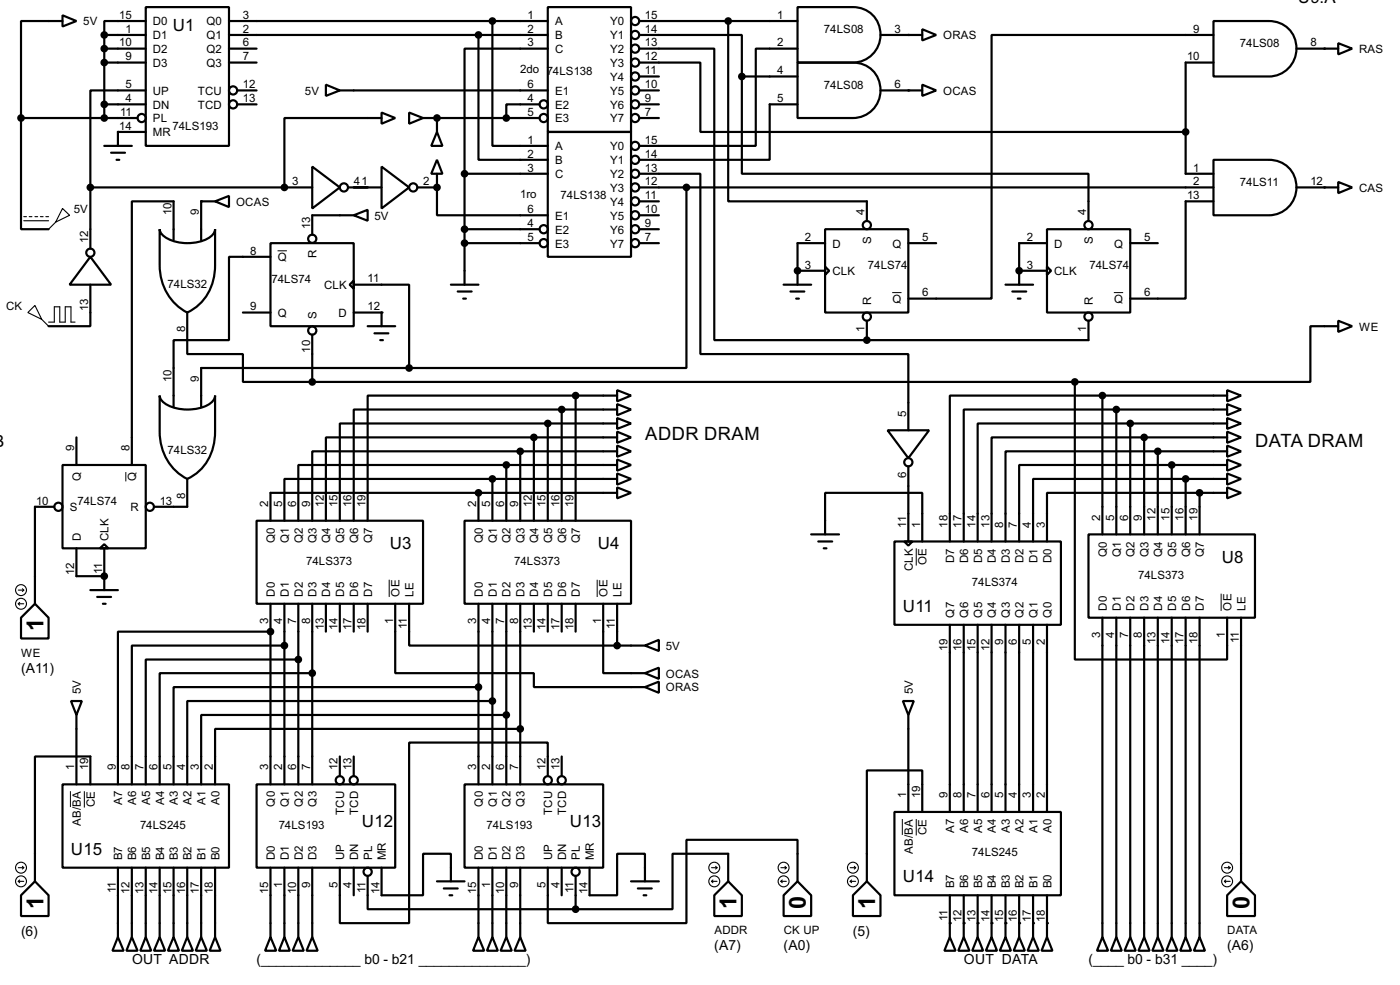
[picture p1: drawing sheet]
<svg xmlns="http://www.w3.org/2000/svg" width="256mm" height="180mm" viewBox="0 0 256 180" stroke-linecap="round" stroke-linejoin="round" font-family="sans-serif">
<g fill="#000">
<circle cx="166.4" cy="6.4" r=".2"/>
<circle cx="166.4" cy="16.6" r=".2"/>
<circle cx="242.6" cy="8.9" r=".2"/>
<circle cx="21.6" cy="24.2" r=".2"/>
<circle cx="36.9" cy="36.9" r=".2"/>
<circle cx="52.1" cy="34.3" r=".2"/>
<circle cx="80.1" cy="34.3" r=".2"/>
<circle cx="80.1" cy="21.6" r=".2"/>
<circle cx="242.6" cy="34.3" r=".2"/>
<circle cx="69.9" cy="57.2" r=".2"/>
<circle cx="146.1" cy="49.6" r=".2"/>
<circle cx="186.7" cy="49.6" r=".2"/>
<circle cx="158.8" cy="62.3" r=".2"/>
<circle cx="87.7" cy="90.2" r=".2"/>
<circle cx="19.1" cy="105.5" r=".2"/>
<circle cx="49.6" cy="115.6" r=".2"/>
<circle cx="174" cy="169" r=".2"/>
<circle cx="176.6" cy="169" r=".2"/>
<circle cx="179.1" cy="169" r=".2"/>
<circle cx="181.7" cy="169" r=".2"/>
<circle cx="184.2" cy="169" r=".2"/>
<circle cx="186.7" cy="169" r=".2"/>
<circle cx="189.3" cy="169" r=".2"/>
<circle cx="191.8" cy="169" r=".2"/>
</g>
<g fill="none" stroke="#000" stroke-width=".4">
<path d="M11.5 2.8l2.5 1.1-2.5 1zM11.5 3.9h-7.6v17.7M19.1 6.4v15.2M19.1 19.1h7.6M19.1 11.5h7.6M19.1 8.9h7.6M19.1 6.4h7.6M26.7 1.3h15.3v25.4h-15.3zM26.7 3.9h-7.6v2.5M26.7 16.6h-10.1v17.7M42 11.5h5M42 8.9h5"/>
<path d="M42 6.4h58.4M42 3.9h58.4M43.5 19.1h3.5M43.5 16.6h3.5M59.7 15.5l2.6 1.1-2.6 1zM62.3 16.6h38.1M87.7 6.4v22.9h12.7M90.2 3.9v22.8h10.2M98.9 19.1h-6.1v2.5M100.4 1.3h15.2v22.9h-15.2zM100.4 8.9h-15.3v22.9M117.1 6.4h18.8v7.6"/>
<path d="M117.1 11.5h11.2v12.7h88.9M117.1 8.9h13.8v53.4h27.9M117.1 19.1h3.6M117.1 16.6h3.6M117.1 3.9h29M117.1 14h3.6M133.4 3.9v33h25.4v3.5M135.9 14v17.8h63.5v8.6M135.9 14h10.2M146.1 1.3h10.2a5.1 5.1 0 0 1 5 5.1 5.1 5.1 0 0 1-5 5.1h-10.2zM146.1 11.5h10.2a5.1 5.1 0 0 1 5 5 5.1 5.1 0 0 1-5 5.1h-10.2zM146.1 8.9h-7.6v17.8h-21.4"/>
<path d="M146.1 19.1h-5.1v10.2h-23.9M161.3 6.4h7.7M161.3 16.6h7.7M169 5.4l2.5 1-2.5 1zM169 15.5l2.5 1.1-2.5 1zM222.3 3.9h10.2a5.1 5.1 0 0 1 5 5 5.1 5.1 0 0 1-5 5.1h-10.2zM222.3 6.4h-40.6v48.3h-15.3M222.3 11.5h-5.1v20.3h5.1M237.5 8.9h7.7M245.2 7.9l2.5 1-2.5 1.1zM3.9 21.6v20.4h5M3.9 21.6h21.3"/>
<path d="M16.6 34.3v11.2M16.6 34.3h40.6M19.1 26.7h5.1M20.4 28h2.5M21.4 29.3h.5M26.7 24.2h-5.1v2.5M39.4 36.9l2.6-1v2zM39.4 36.9h-2.5v7.1M57.2 30.5l5.1 3.8-5.1 3.9zM63.8 34.3h6.1M64.8 39.4l2.6-1v2zM64.8 39.4h-7.6v3.6"/>
<path d="M69.9 30.5l5.1 3.8-5.1 3.9zM69.9 20.6l2.5 1-2.5 1.1zM69.9 21.6h-17.8v12.7M75 20.6l2.5 1-2.5 1.1zM76.5 34.3h3.6M77.5 21.6h21.4M80.1 29.3l1 2.5h-2.1zM80.1 24.2l1 2.5h-2.1zM80.1 34.3v5.1h20.3M80.1 21.6v2.6M80.1 31.8v2.5M85.1 31.8h15.3"/>
<path d="M85.1 31.8v20.3M100.4 24.2h15.2v22.8h-15.2zM117.1 31.8h11.2v33h38.1v14M117.1 21.6h3.6M117.1 39.4h3.6M117.1 34.3h105.2M117.1 36.9h3.6M125.8 34.3v33.1h-50.8M222.3 29.3h10.2a5.1 5.1 0 0 1 5 5 5.1 5.1 0 0 1-5 5.1h-10.2zM222.3 36.9h-5.1v17.8h-10.1M237.5 34.3h7.7M245.2 33.3l2.5 1-2.5 1.1z"/>
<path d="M16.6 47l3.8 5.1h-7.6zM16.6 52.1v7.6h-7.7M29.3 42a2.32 2.32 0 0 0 1.4 1.7 8.3 8.3 0 0 0 7.9-.4l.7-.9 .1-.4v6.6a9.2 9.2 0 0 1-5.1 8.6 9.6 9.6 0 0 1-5-8.6zM31.8 44v-7.1h-7.6v48.2M34.3 57.2v7.6h10.2v5.1h12.7M44.5 57.2h5.1M49.6 44.5h15.2v15.2h-15.2zM49.6 47h-7.6v15.3h-10.2v12.2M64.1 52.1l.7-.7v1.5zM64.8 52.1h10.2v15.3M64.8 57.2h5.1v2.5M67.4 59.7h5"/>
<path d="M82.6 52.1h5.1M83.9 53.4h2.5M84.9 54.7h.5M85.1 42h13.8M85.1 44.5h13.8M117.1 42h3.6M117.1 44.5h3.6M143.6 52.1h5M144.8 53.4h2.6M145.9 54.7h.5M146.1 49.6h5.1M151.2 42h15.2v15.2h-15.2z"/>
<path d="M151.2 48.8l.7 .8-.7 .7zM151.2 44.5h-5.1v7.6M158.8 58.7v3.6M166.4 44.5h5.1M184.2 52.1h5.1M185.5 53.4h2.5M186.5 54.7h.5M186.7 49.6h5.1M191.8 42h15.3v15.2h-15.3zM191.8 48.8l.8 .8-.8 .7zM191.8 44.5h-5.1v7.6M199.4 58.7v3.6h-40.6"/>
<path d="M207.1 44.5h5M245.2 58.7l2.5 1-2.5 1.1zM245.2 59.7h-5.1v10.2h-43.2M29.3 72.4a2.3 2.3 0 0 0 1.4 1.8 8.4 8.4 0 0 0 7.9-.4l.7-.9 .1-.5v6.6a9.1 9.1 0 0 1-5.1 8.7 9.5 9.5 0 0 1-5-8.7zM57.2 61.3v8.6M57.2 69.9h139.7M68.6 61h2.6M69.7 62.3h.5M75 67.4h-38.1v7.1M100.4 77.5h-38.1v17.8M100.4 77.5h12.7M100.4 77.5v17.8"/>
<path d="M102.9 75h-38.1v20.3M102.9 75h10.2M102.9 75v20.3M105.5 72.4h-38.1v22.9M105.5 72.4h7.6M105.5 72.4v22.9M113.1 74l2.5 1-2.5 1zM113.1 76.5l2.5 1-2.5 1zM113.1 79l2.5 1.1-2.5 1zM113.1 71.4l2.5 1-2.5 1.1zM162.6 78.8h7.6l-3.8 5.1zM196.9 69.9v50.8h27.9v-7.6"/>
<path d="M202 72.4h-28v26.7M202 72.4h22.8M202 72.4v25.4M204.5 75h-27.9v24.1M204.5 75h20.3M204.5 75v22.8M207.1 77.5h-28v21.6M207.1 77.5h17.7M207.1 77.5v20.3M224.8 74l2.6 1-2.6 1zM224.8 76.5l2.6 1-2.6 1zM224.8 79l2.6 1.1-2.6 1z"/>
<path d="M224.8 71.4l2.6 1-2.6 1.1zM10 92.8h-3.6v17.7M11.5 85.1h15.2v15.3h-15.2zM14 80.1v5M34.3 87.7v5.1h-6.1M47 95.3h30.5v15.2h-30.5zM85.1 95.3h30.5v15.2h-30.5zM87.7 90.2v5.1M90.2 87.7h-38.1v7.6M90.2 87.7h22.9M90.2 87.7v7.6M92.8 85.1h-38.1v10.2"/>
<path d="M92.8 85.1h20.3M92.8 85.1v10.2M95.3 82.6h-38.1v12.7M95.3 82.6h17.8M95.3 82.6v12.7M97.8 80.1h-38.1v15.2M97.8 80.1h15.3M97.8 80.1v15.2M113.1 81.6l2.5 1-2.5 1zM113.1 84.1l2.5 1-2.5 1.1zM113.1 86.7l2.5 1-2.5 1zM113.1 89.2l2.5 1-2.5 1z"/>
<path d="M113.1 90.2h-63.5v5.1M148.6 97.8h5.1M149.9 99.1h2.6M151.2 97.8v-7.6h17.8v8.9M163.9 99.1h30.5v15.3h-30.5zM165.7 99.1h1.5l-.8 .8zM166.4 85.4v13.7M199.4 97.8h30.5v15.3h-30.5zM209.6 80.1h-27.9v19M209.6 80.1h15.2M209.6 80.1v17.7M212.1 82.6h-27.9v16.5"/>
<path d="M212.1 82.6h12.7M212.1 82.6v15.2M214.7 85.1h-28v14M214.7 85.1h10.1M214.7 85.1v12.7M217.2 87.7h-27.9v11.4M217.2 87.7h7.6M217.2 87.7v10.1M219.8 90.2h-28v8.9M219.8 90.2h5M219.8 90.2v7.6M224.8 81.6l2.6 1-2.6 1z"/>
<path d="M224.8 84.1l2.6 1-2.6 1.1zM224.8 86.7l2.6 1-2.6 1zM224.8 89.2l2.6 1-2.6 1zM3.9 113.1l2.5-2.6 2.5 2.6v3.8h-5zM14 100.4v5.1h5.1M16.6 108h5M17.8 109.3h2.6M18.3 100.4l.8-.8 .8 .8zM18.9 110.5h.5M19.1 100.4v7.6M49.6 115.6h-28v28M49.6 110.5v33.1"/>
<path d="M52.1 118.2h-27.9v25.4M52.1 110.5v33.1M54.7 110.5v33.1M57.2 110.5v33.1M59.7 110.5v5.1M62.3 110.5v5.1M64.8 110.5v5.1M67.4 110.5v5.1M72.4 110.5v12.7h25.4v2.6h20.4M75 110.5v7.7h38.1M87.7 110.5v33.1M90.2 110.5v33.1"/>
<path d="M92.8 110.5v33.1M95.3 110.5v33.1M97.8 110.5v5.1M100.4 110.5v5.1M102.9 110.5v5.1M105.5 110.5v5.1M110.5 110.5v12.7h7.7M113.1 110.5v7.7M113.1 118.2h5.1M118.2 118.2l2.5-1.1v2.1zM150.9 100.4h.5M174 114.4v34.2"/>
<path d="M176.6 114.4v34.2M179.1 114.4v34.2M181.7 114.4v34.2M184.2 114.4v34.2M186.7 114.4v34.2M189.3 114.4v34.2M191.8 114.4v34.2M202 113.1v58.4M204.5 113.1v58.4M207.1 113.1v58.4M209.6 113.1v58.4M212.1 113.1v58.4"/>
<path d="M214.7 113.1v58.4M217.2 113.1v58.4M219.8 113.1v58.4M227.4 113.1v48.2M13 128.3h2l-1 2.6zM14 130.9v12.7M54.7 120.7h-28v22.9M57.2 123.2h-27.9v20.4M62.3 138.5v3.5M64.8 138.5v3.5M87.7 125.8h-55.9v17.8M90.2 128.3h-55.9v15.3"/>
<path d="M92.8 130.9h-55.9v12.7M95.3 133.4h-55.9v10.2M102.9 138.5v3.5M118.2 125.8l2.5-1v2zM118.2 123.2l2.5-1v2.1zM165.4 128.3h2l-1 2.6zM166.4 130.9v17.7M11.5 143.6h30.5v15.2h-30.5zM16.6 143.6v-5.1h-10.2v22.8M21.6 158.8v12.7M24.2 158.8v12.7M26.7 158.8v12.7"/>
<path d="M29.3 158.8v12.7M31.8 158.8v12.7M34.3 158.8v12.7M36.9 158.8v12.7M39.4 158.8v12.7M47 143.6h25.4v15.2h-25.4zM49.6 158.8v12.7M52.1 158.8v12.7M54.7 158.8v12.7M57.2 158.8v12.7M64.8 158.8v5.1M69.9 158.8v5.1h7.6v-7.6h5.1v5"/>
<path d="M85.1 143.6h25.4v15.2h-25.4zM87.7 158.8v12.7M90.2 158.8v12.7M92.8 158.8v12.7M95.3 158.8v12.7M100.4 142v-6.1h-25.4v33.1h-12.7v-10.2M100.4 158.8v10.2h25.4v-15.3h20.3v7.6M102.9 158.8v5.1M108 158.8v5.1h5.1v-7.6h5.1v5M163.9 148.6h30.5v15.3h-30.5zM169 148.6v-7.6h-10.2v20.3M3.9 163.9l2.5-2.6 2.5 2.6v3.8h-5z"/>
<path d="M21.6 171.5l1.1 2.5h-2.1zM24.2 171.5l1 2.5h-2zM26.7 171.5l1 2.5h-2zM29.3 171.5l1 2.5h-2.1zM31.8 171.5l1 2.5h-2zM34.3 171.5l1.1 2.5h-2.1zM36.9 171.5l1 2.5h-2zM39.4 171.5l1 2.5h-2zM49.6 171.5l1 2.5h-2zM52.1 171.5l1 2.5h-2zM54.7 171.5l1 2.5h-2.1zM57.2 171.5l1 2.5h-2z"/>
<path d="M67.4 160.3v6.1h38.1M80.1 161.3h5M81.3 162.6h2.6M82.4 163.9h.5M87.7 171.5l1 2.5h-2zM90.2 171.5l1 2.5h-2zM92.8 171.5l1 2.5h-2.1zM95.3 171.5l1 2.5h-2zM105.5 160.3v6.1M115.6 161.3h5.1M116.9 162.6h2.5M117.9 163.9h.5"/>
<path d="M130.9 163.9l2.5-2.6 2.5 2.6v3.8h-5zM133.4 161.3v-5h-10.2v10.1h-17.7M143.6 163.9l2.5-2.6 2.5 2.6v3.8h-5zM156.3 163.9l2.5-2.6 2.5 2.6v3.8h-5zM174 171.5l1.1 2.5h-2.1zM174 163.9v7.6M176.6 171.5l1 2.5h-2zM176.6 163.9v7.6M179.1 171.5l1 2.5h-2zM179.1 163.9v7.6M181.7 171.5l1 2.5h-2.1zM181.7 163.9v7.6"/>
<path d="M184.2 171.5l1 2.5h-2zM184.2 163.9v7.6M186.7 171.5l1.1 2.5h-2.1zM186.7 163.9v7.6M189.3 171.5l1 2.5h-2zM189.3 163.9v7.6M191.8 171.5l1 2.5h-2zM191.8 163.9v7.6M202 171.5l1 2.5h-2zM204.5 171.5l1 2.5h-2zM207.1 171.5l1 2.5h-2.1zM209.6 171.5l1 2.5h-2z"/>
<path d="M212.1 171.5l1.1 2.5h-2.1zM214.7 171.5l1 2.5h-2zM217.2 171.5l1 2.5h-2zM219.8 171.5l1 2.5h-2.1zM224.8 163.9l2.6-2.6 2.5 2.6v3.8h-5.1z"/>
<circle cx="42.7" cy="19.1" r=".75"/>
<circle cx="42.7" cy="16.6" r=".75"/>
<circle cx="99.6" cy="19.1" r=".75"/>
<circle cx="116.3" cy="14" r=".75"/>
<circle cx="116.3" cy="3.9" r=".75"/>
<circle cx="116.3" cy="19.1" r=".75"/>
<circle cx="116.3" cy="6.4" r=".75"/>
<circle cx="116.3" cy="11.5" r=".75"/>
<circle cx="116.3" cy="16.6" r=".75"/>
<circle cx="116.3" cy="8.9" r=".75"/>
<circle cx="25.9" cy="21.6" r=".75"/>
<circle cx="63" cy="34.3" r=".75"/>
<circle cx="75.7" cy="34.3" r=".75"/>
<circle cx="99.6" cy="21.6" r=".75"/>
<circle cx="116.3" cy="31.8" r=".75"/>
<circle cx="116.3" cy="26.7" r=".75"/>
<circle cx="116.3" cy="39.4" r=".75"/>
<circle cx="116.3" cy="34.3" r=".75"/>
<circle cx="116.3" cy="29.3" r=".75"/>
<circle cx="116.3" cy="36.9" r=".75"/>
<circle cx="116.3" cy="21.6" r=".75"/>
<circle cx="16.5" cy="46.3" r=".75"/>
<circle cx="57.2" cy="43.7" r=".75"/>
<circle cx="99.6" cy="44.5" r=".75"/>
<circle cx="99.6" cy="42" r=".75"/>
<circle cx="116.3" cy="44.5" r=".75"/>
<circle cx="116.3" cy="42" r=".75"/>
<circle cx="158.8" cy="58" r=".75"/>
<circle cx="158.8" cy="41.2" r=".75"/>
<circle cx="199.4" cy="58" r=".75"/>
<circle cx="199.4" cy="41.2" r=".75"/>
<circle cx="57.2" cy="60.5" r=".75"/>
<circle cx="10.7" cy="92.8" r=".75"/>
<circle cx="27.4" cy="92.8" r=".75"/>
<circle cx="166.4" cy="84.6" r=".75"/>
<circle cx="62.2" cy="142.8" r=".75"/>
<circle cx="64.8" cy="142.8" r=".75"/>
<circle cx="67.3" cy="159.6" r=".75"/>
<circle cx="100.3" cy="142.8" r=".75"/>
<circle cx="102.9" cy="142.8" r=".75"/>
<circle cx="105.4" cy="159.6" r=".75"/>
</g>
<g fill="#000" stroke="#000" stroke-width=".4">
<circle cx="19.1" cy="19.1" r=".5"/>
<circle cx="19.1" cy="6.4" r=".5"/>
<circle cx="19.1" cy="8.9" r=".5"/>
<circle cx="19.1" cy="11.5" r=".5"/>
<circle cx="87.6" cy="6.4" r=".5"/>
<circle cx="90.2" cy="3.9" r=".5"/>
<circle cx="133.4" cy="3.9" r=".5"/>
<circle cx="135.9" cy="14" r=".5"/>
<circle cx="3.8" cy="21.6" r=".5"/>
<circle cx="16.5" cy="34.3" r=".5"/>
<circle cx="19.1" cy="21.6" r=".5"/>
<circle cx="52.1" cy="34.3" r=".5"/>
<circle cx="80" cy="21.6" r=".5"/>
<circle cx="80" cy="34.3" r=".5"/>
<circle cx="85.1" cy="31.8" r=".5"/>
<circle cx="92.7" cy="21.6" r=".5"/>
<circle cx="125.7" cy="34.3" r=".5"/>
<circle cx="217.2" cy="24.2" r=".5"/>
<circle cx="85.1" cy="44.5" r=".5"/>
<circle cx="85.1" cy="42" r=".5"/>
<circle cx="146.1" cy="49.6" r=".5"/>
<circle cx="186.7" cy="49.6" r=".5"/>
<circle cx="57.2" cy="69.9" r=".5"/>
<circle cx="74.9" cy="67.4" r=".5"/>
<circle cx="100.3" cy="77.5" r=".5"/>
<circle cx="102.9" cy="75" r=".5"/>
<circle cx="105.4" cy="72.4" r=".5"/>
<circle cx="158.8" cy="62.3" r=".5"/>
<circle cx="196.9" cy="69.9" r=".5"/>
<circle cx="201.9" cy="72.4" r=".5"/>
<circle cx="204.5" cy="75" r=".5"/>
<circle cx="207" cy="77.5" r=".5"/>
<circle cx="87.6" cy="90.2" r=".5"/>
<circle cx="90.2" cy="87.7" r=".5"/>
<circle cx="92.7" cy="85.1" r=".5"/>
<circle cx="95.3" cy="82.6" r=".5"/>
<circle cx="97.8" cy="80.1" r=".5"/>
<circle cx="209.6" cy="80.1" r=".5"/>
<circle cx="212.1" cy="82.6" r=".5"/>
<circle cx="214.6" cy="85.1" r=".5"/>
<circle cx="217.2" cy="87.7" r=".5"/>
<circle cx="219.7" cy="90.2" r=".5"/>
<circle cx="19.1" cy="105.5" r=".5"/>
<circle cx="49.5" cy="115.6" r=".5"/>
<circle cx="52.1" cy="118.2" r=".5"/>
<circle cx="113" cy="118.2" r=".5"/>
<circle cx="54.6" cy="120.7" r=".5"/>
<circle cx="57.2" cy="123.2" r=".5"/>
<circle cx="87.6" cy="125.8" r=".5"/>
<circle cx="90.2" cy="128.3" r=".5"/>
<circle cx="92.7" cy="130.9" r=".5"/>
<circle cx="95.3" cy="133.4" r=".5"/>
<circle cx="105.4" cy="166.4" r=".5"/>
</g>
<g fill="none" stroke="#000" stroke-width=".2">
<path d="M4.4 39.7h.5M5.4 39.7h.5M6.4 39.7h.5M7.4 39.7h.5M8.4 39.7h.5M11.5 38.2l1.3 1.2-2.6 1.3zM4.4 40.4h4.5M5.1 57.2l1.3-1.3 1.3 2.6zM7.7 58.5l1.2 1.2M8.9 59h1.1v-2.8h1v2.8h1v-2.8h1v2.8h.8M10.2 40.7l-1.3 1.3M3.4 110.5l.2 .3"/>
<path d="M3.4 110.5h1M3.4 108h1M3.6 110.3l-.2 .2M4.1 107.8l.3 .2M4.4 108l-.3 .3M3.4 158.8h1M4.1 158.6l.3 .2M4.4 158.8l-.3 .3M130.4 158.8h1M131.1 158.6l.3 .2M131.4 158.8l-.3 .3M143.1 158.8h1"/>
<path d="M143.8 158.6l.3 .2M144.1 158.8l-.3 .3M155.8 158.8h1M156.5 158.6l.3 .2M156.8 158.8l-.3 .3M224.3 158.8h1.1M225.1 158.6l.3 .2M225.4 158.8l-.3 .3M3.4 161.3h1M3.4 161.3l.2 .3M3.6 161.1l-.2 .2M130.4 161.3l.2 .3"/>
<path d="M130.4 161.3h1M130.6 161.1l-.2 .2M143.1 161.3h1M143.1 161.3l.2 .3M143.3 161.1l-.2 .2M155.8 161.3h1M155.8 161.3l.2 .3M156 161.1l-.2 .2M224.3 161.3h1.1M224.3 161.3l.3 .3M224.6 161.1l-.3 .2"/>
<circle cx="3.8" cy="108" r="1"/>
<circle cx="3.8" cy="110.5" r="1"/>
<circle cx="3.8" cy="158.8" r="1"/>
<circle cx="130.8" cy="158.8" r="1"/>
<circle cx="143.5" cy="158.8" r="1"/>
<circle cx="156.2" cy="158.8" r="1"/>
<circle cx="224.8" cy="158.8" r="1"/>
<circle cx="3.8" cy="161.3" r="1"/>
<circle cx="130.8" cy="161.3" r="1"/>
<circle cx="143.5" cy="161.3" r="1"/>
<circle cx="156.2" cy="161.3" r="1"/>
<circle cx="224.8" cy="161.3" r="1"/>
</g>
<path d="M50.9 45.9h1.7M163.5 53.6h1.7M204.1 53.6h1.7M23 86.4v1.7M71.3 106.1v3.2M109.4 106.1v3.2M167.9 100.4v3.1M223.7 108.7v3.1M12.9 144.8v2.9M15.5 144.8v3M165.3 149.9v2.9M167.9 149.9v3" fill="none" stroke="#000" stroke-width=".18"/>
<g font-size="4.8">
<text x="7.9" y="115.5" transform="rotate(-90 7.9 115.5)">1</text>
<text x="8" y="166.3" transform="rotate(-90 8 166.3)">1</text>
<text x="135" y="166.3" transform="rotate(-90 135 166.3)">1</text>
<text x="147.7" y="166.3" transform="rotate(-90 147.7 166.3)">0</text>
<text x="160.4" y="166.3" transform="rotate(-90 160.4 166.3)">1</text>
<text x="228.9" y="166.3" transform="rotate(-90 228.9 166.3)">0</text>
</g>
<g font-size="3.8">
<text x="118.2" y="80.6">ADDR DRAM</text>
<text x="230" y="81.8">DATA DRAM</text>
</g>
<g font-size="3.5">
<text x="31.7" y="5.6">U1</text>
<text x="237.8" y=".5">U9:A</text>
<text x="71.4" y="100.5">U3</text>
<text x="109.5" y="100.5">U4</text>
<text x="223.8" y="103.1">U8</text>
<text x="165.4" y="112">U11</text>
<text x="66.3" y="151.3">U12</text>
<text x="104.4" y="151.3">U13</text>
<text x="13" y="156.4">U15</text>
<text x="165.4" y="161.5">U14</text>
</g>
<g font-size="2.9">
<text x="3.9" y="123.1">(A11)</text>
<text x="3.9" y="171.4">(6)</text>
<text x="130.9" y="173.9">(A7)</text>
<text x="143.6" y="173.9">(A0)</text>
<text x="156.3" y="171.4">(5)</text>
<text x="224.8" y="173.9">(A6)</text>
<text x="24.2" y="176.4">OUT ADDR</text>
<text x="47" y="176.4">(_____________ b0 - b21 ______________)</text>
<text x="176.6" y="176.4">OUT DATA</text>
<text x="199.4" y="176.4">(____ b0 - b31 ____)</text>
</g>
<g font-size="2.4">
<text x="15.3" y="4.6">5V</text>
<text x="21.9" y="3.5">15</text>
<text x="23" y="6">1</text>
<text x="28" y="4.6">D0</text>
<text x="37.8" y="4.6">Q0</text>
<text x="44.5" y="3.5">3</text>
<text x="44.5" y="6">2</text>
<text x="96.7" y="3.5">1</text>
<text x="96.7" y="6">2</text>
<text x="101.7" y="4.6">A</text>
<text x="111.8" y="4.6">Y0</text>
<text x="118.2" y="3.5">15</text>
<text x="118.2" y="6">14</text>
<text x="142.4" y="3.5">1</text>
<text x="163.9" y="6">3</text>
<text x="218.6" y="6">9</text>
<text x="21.9" y="8.5">10</text>
<text x="23" y="11.1">9</text>
<text x="28" y="7.2">D1</text>
<text x="28" y="9.7">D2</text>
<text x="37.8" y="7.2">Q1</text>
<text x="37.8" y="9.7">Q2</text>
<text x="44.5" y="8.5">6</text>
<text x="44.5" y="11.1">7</text>
<text x="96.7" y="8.5">3</text>
<text x="101.7" y="7.2">B</text>
<text x="101.7" y="9.7">C</text>
<text x="111.8" y="7.2">Y1</text>
<text x="111.8" y="9.7">Y2</text>
<text x="118.2" y="8.5">13</text>
<text x="118.2" y="11.1">12</text>
<text x="142.4" y="8.5">2</text>
<text x="151" y="6">74LS08</text>
<text x="172.8" y="7.2">ORAS</text>
<text x="217.5" y="11.1">10</text>
<text x="227.2" y="8.6">74LS08</text>
<text x="240.1" y="8.5">8</text>
<text x="249" y="9.7">RAS</text>
<text x="23" y="16.2">5</text>
<text x="28" y="12.3">D3</text>
<text x="28" y="17.3">UP</text>
<text x="36.2" y="17.3">TCU</text>
<text x="37.8" y="12.3">Q3</text>
<text x="44.5" y="16.2">12</text>
<text x="55.9" y="17.3">5V</text>
<text x="95.3" y="13.4">2do 74LS138</text>
<text x="96.7" y="16.2">6</text>
<text x="101.7" y="17.3">E1</text>
<text x="111.8" y="12.3">Y3</text>
<text x="111.8" y="14.8">Y4</text>
<text x="111.8" y="17.3">Y5</text>
<text x="118.2" y="13.6">11</text>
<text x="118.2" y="16.2">10</text>
<text x="142.4" y="13.6">4</text>
<text x="151" y="16.2">74LS08</text>
<text x="163.9" y="16.2">6</text>
<text x="172.8" y="17.3">OCAS</text>
<text x="21.9" y="23.8">14</text>
<text x="22" y="21.2">11</text>
<text x="23" y="18.7">4</text>
<text x="28" y="19.9">DN</text>
<text x="28" y="22.4">PL</text>
<text x="31.6" y="23.8">74LS193</text>
<text x="36.2" y="19.9">TCD</text>
<text x="44.5" y="18.7">13</text>
<text x="96.7" y="18.7">4</text>
<text x="96.7" y="21.2">5</text>
<text x="101.7" y="19.9">E2</text>
<text x="101.7" y="22.4">E3</text>
<text x="111.8" y="19.9">Y6</text>
<text x="111.8" y="22.4">Y7</text>
<text x="118.2" y="18.7">9</text>
<text x="118.2" y="21.2">7</text>
<text x="142.4" y="18.7">5</text>
<text x="28" y="25">MR</text>
<text x="96.7" y="26.3">1</text>
<text x="96.7" y="28.9">2</text>
<text x="101.7" y="27.5">A</text>
<text x="111.8" y="27.5">Y0</text>
<text x="118.2" y="26.3">15</text>
<text x="118.2" y="28.9">14</text>
<text x="53.5" y="33.9">3</text>
<text x="64.8" y="33.9">41</text>
<text x="77.5" y="33.9">2</text>
<text x="96.7" y="31.4">3</text>
<text x="101.7" y="30">B</text>
<text x="101.7" y="32.6">C</text>
<text x="111.8" y="30">Y1</text>
<text x="111.8" y="32.6">Y2</text>
<text x="111.8" y="35.1">Y3</text>
<text x="118.2" y="31.4">13</text>
<text x="118.2" y="33.9">12</text>
<text x="218.6" y="31.4">1</text>
<text x="218.6" y="33.9">2</text>
<text x="227.2" y="34">74LS11</text>
<text x="240.1" y="33.9">12</text>
<text x="249" y="35.1">CAS</text>
<text x="13.5" y="39">5V</text>
<text x="31.4" y="39.4" transform="rotate(-90 31.4 39.4)">10</text>
<text x="36.5" y="39.4" transform="rotate(-90 36.5 39.4)">9</text>
<text x="43.2" y="37.7">OCAS</text>
<text x="56.8" y="42" transform="rotate(-90 56.8 42)">13</text>
<text x="68.6" y="40.2">5V</text>
<text x="95.3" y="36.3">1ro</text>
<text x="96.7" y="39">6</text>
<text x="96.7" y="41.6">4</text>
<text x="101.7" y="40.2">E1</text>
<text x="102.7" y="36.5">74LS138</text>
<text x="111.8" y="37.7">Y4</text>
<text x="111.8" y="40.2">Y5</text>
<text x="118.2" y="36.5">11</text>
<text x="118.2" y="39">10</text>
<text x="118.2" y="41.6">9</text>
<text x="158.4" y="39.4" transform="rotate(-90 158.4 39.4)">4</text>
<text x="199" y="39.4" transform="rotate(-90 199 39.4)">4</text>
<text x="217.5" y="36.5">13</text>
<text x="16.2" y="44.5" transform="rotate(-90 16.2 44.5)">12</text>
<text x="45.9" y="46.6">8</text>
<text x="50.9" y="47.8">Q</text>
<text x="58" y="47.3" transform="rotate(-90 58 47.3)">R</text>
<text x="96.7" y="44.1">5</text>
<text x="101.7" y="42.7">E2</text>
<text x="101.7" y="45.3">E3</text>
<text x="111.8" y="42.7">Y6</text>
<text x="111.8" y="45.3">Y7</text>
<text x="118.2" y="44.1">7</text>
<text x="147.5" y="44.1">2</text>
<text x="152.5" y="45.3">D</text>
<text x="159.6" y="44.6" transform="rotate(-90 159.6 44.6)">S</text>
<text x="163.5" y="45.3">Q</text>
<text x="169" y="44.1">5</text>
<text x="188.1" y="44.1">2</text>
<text x="193.1" y="45.3">D</text>
<text x="200.2" y="44.6" transform="rotate(-90 200.2 44.6)">S</text>
<text x="204.1" y="45.3">Q</text>
<text x="209.6" y="44.1">5</text>
<text x="30.7" y="52.6">74LS32</text>
<text x="49.8" y="51.8">74LS74</text>
<text x="59.4" y="52.9">CLK</text>
<text x="67.4" y="51.7">11</text>
<text x="147.5" y="49.2">3</text>
<text x="152.5" y="50.4">CLK</text>
<text x="159" y="49.2">74LS74</text>
<text x="188.1" y="49.2">3</text>
<text x="193.1" y="50.4">CLK</text>
<text x="199.6" y="49.2">74LS74</text>
<text x="1.1" y="56.7">CK</text>
<text x="16.1" y="57" transform="rotate(-90 16.1 57)">13</text>
<text x="45.9" y="56.8">9</text>
<text x="50.9" y="58">Q</text>
<text x="58" y="58.4" transform="rotate(-90 58 58.4)">S</text>
<text x="62" y="58">D</text>
<text x="67.4" y="56.8">12</text>
<text x="159.6" y="55.9" transform="rotate(-90 159.6 55.9)">R</text>
<text x="163.5" y="55.4">Q</text>
<text x="169" y="54.3">6</text>
<text x="200.2" y="55.9" transform="rotate(-90 200.2 55.9)">R</text>
<text x="204.1" y="55.4">Q</text>
<text x="209.6" y="54.3">6</text>
<text x="33.9" y="60.9" transform="rotate(-90 33.9 60.9)">8</text>
<text x="56.8" y="64.6" transform="rotate(-90 56.8 64.6)">10</text>
<text x="158.4" y="60.9" transform="rotate(-90 158.4 60.9)">1</text>
<text x="199" y="60.8" transform="rotate(-90 199 60.8)">1</text>
<text x="249" y="60.5">WE</text>
<text x="31.4" y="69.9" transform="rotate(-90 31.4 69.9)">10</text>
<text x="36.5" y="69.9" transform="rotate(-90 36.5 69.9)">9</text>
<text x="166" y="76.2" transform="rotate(-90 166 76.2)">5</text>
<text x="13.6" y="82.6" transform="rotate(-90 13.6 82.6)">9</text>
<text x="23.7" y="82.6" transform="rotate(-90 23.7 82.6)">8</text>
<text x="30.7" y="83.1">74LS32</text>
<text x="14.8" y="88.1" transform="rotate(-90 14.8 88.1)">Q</text>
<text x="25" y="88.1" transform="rotate(-90 25 88.1)">Q</text>
<text x="166" y="87.5" transform="rotate(-90 166 87.5)">6</text>
<text x="6.6" y="92.4">10</text>
<text x="12.8" y="93.6">S</text>
<text x="14.2" y="92.4">74LS74</text>
<text x="23.9" y="93.6">R</text>
<text x="29.3" y="92.4">13</text>
<text x="33.9" y="91.4" transform="rotate(-90 33.9 91.4)">8</text>
<text x="49.1" y="92.8" transform="rotate(-90 49.1 92.8)">2</text>
<text x="51.7" y="92.8" transform="rotate(-90 51.7 92.8)">5</text>
<text x="54.2" y="92.8" transform="rotate(-90 54.2 92.8)">6</text>
<text x="56.8" y="92.8" transform="rotate(-90 56.8 92.8)">9</text>
<text x="59.3" y="92.8" transform="rotate(-90 59.3 92.8)">12</text>
<text x="61.9" y="92.8" transform="rotate(-90 61.9 92.8)">15</text>
<text x="64.4" y="92.8" transform="rotate(-90 64.4 92.8)">16</text>
<text x="66.9" y="92.8" transform="rotate(-90 66.9 92.8)">19</text>
<text x="87.3" y="92.8" transform="rotate(-90 87.3 92.8)">2</text>
<text x="89.8" y="92.8" transform="rotate(-90 89.8 92.8)">5</text>
<text x="92.4" y="92.8" transform="rotate(-90 92.4 92.8)">6</text>
<text x="94.9" y="92.8" transform="rotate(-90 94.9 92.8)">9</text>
<text x="97.4" y="92.7" transform="rotate(-90 97.4 92.7)">12</text>
<text x="100" y="92.8" transform="rotate(-90 100 92.8)">15</text>
<text x="102.5" y="92.8" transform="rotate(-90 102.5 92.8)">16</text>
<text x="105.1" y="92.8" transform="rotate(-90 105.1 92.8)">19</text>
<text x="201.6" y="95.3" transform="rotate(-90 201.6 95.3)">2</text>
<text x="204.1" y="95.3" transform="rotate(-90 204.1 95.3)">5</text>
<text x="206.7" y="95.3" transform="rotate(-90 206.7 95.3)">6</text>
<text x="209.2" y="95.3" transform="rotate(-90 209.2 95.3)">9</text>
<text x="211.7" y="95.3" transform="rotate(-90 211.7 95.3)">12</text>
<text x="214.3" y="95.3" transform="rotate(-90 214.3 95.3)">15</text>
<text x="216.8" y="95.3" transform="rotate(-90 216.8 95.3)">16</text>
<text x="219.4" y="95.3" transform="rotate(-90 219.4 95.3)">19</text>
<text x="14.8" y="99.1" transform="rotate(-90 14.8 99.1)">D</text>
<text x="19.9" y="99.1" transform="rotate(-90 19.9 99.1)">CLK</text>
<text x="50.4" y="99.4" transform="rotate(-90 50.4 99.4)">Q0</text>
<text x="52.9" y="99.4" transform="rotate(-90 52.9 99.4)">Q1</text>
<text x="55.5" y="99.4" transform="rotate(-90 55.5 99.4)">Q2</text>
<text x="58" y="99.4" transform="rotate(-90 58 99.4)">Q3</text>
<text x="60.5" y="99.4" transform="rotate(-90 60.5 99.4)">Q4</text>
<text x="63.1" y="99.4" transform="rotate(-90 63.1 99.4)">Q5</text>
<text x="65.6" y="99.4" transform="rotate(-90 65.6 99.4)">Q6</text>
<text x="68.2" y="99.4" transform="rotate(-90 68.2 99.4)">Q7</text>
<text x="88.5" y="99.4" transform="rotate(-90 88.5 99.4)">Q0</text>
<text x="91" y="99.4" transform="rotate(-90 91 99.4)">Q1</text>
<text x="93.6" y="99.4" transform="rotate(-90 93.6 99.4)">Q2</text>
<text x="96.1" y="99.4" transform="rotate(-90 96.1 99.4)">Q3</text>
<text x="98.6" y="99.4" transform="rotate(-90 98.6 99.4)">Q4</text>
<text x="101.2" y="99.4" transform="rotate(-90 101.2 99.4)">Q5</text>
<text x="103.7" y="99.4" transform="rotate(-90 103.7 99.4)">Q6</text>
<text x="106.3" y="99.4" transform="rotate(-90 106.3 99.4)">Q7</text>
<text x="166" y="96.6" transform="rotate(-90 166 96.6)">11</text>
<text x="168.6" y="96.6" transform="rotate(-90 168.6 96.6)">1</text>
<text x="173.6" y="96.5" transform="rotate(-90 173.6 96.5)">18</text>
<text x="176.2" y="96.6" transform="rotate(-90 176.2 96.6)">17</text>
<text x="178.7" y="96.6" transform="rotate(-90 178.7 96.6)">14</text>
<text x="181.3" y="96.6" transform="rotate(-90 181.3 96.6)">13</text>
<text x="183.8" y="96.6" transform="rotate(-90 183.8 96.6)">8</text>
<text x="186.3" y="96.5" transform="rotate(-90 186.3 96.5)">7</text>
<text x="188.9" y="96.6" transform="rotate(-90 188.9 96.6)">4</text>
<text x="191.4" y="96.6" transform="rotate(-90 191.4 96.6)">3</text>
<text x="202.8" y="101.9" transform="rotate(-90 202.8 101.9)">Q0</text>
<text x="205.3" y="101.9" transform="rotate(-90 205.3 101.9)">Q1</text>
<text x="207.9" y="101.9" transform="rotate(-90 207.9 101.9)">Q2</text>
<text x="210.4" y="101.9" transform="rotate(-90 210.4 101.9)">Q3</text>
<text x="212.9" y="101.9" transform="rotate(-90 212.9 101.9)">Q4</text>
<text x="215.5" y="101.9" transform="rotate(-90 215.5 101.9)">Q5</text>
<text x="218" y="101.9" transform="rotate(-90 218 101.9)">Q6</text>
<text x="220.6" y="101.9" transform="rotate(-90 220.6 101.9)">Q7</text>
<text x="13.6" y="105.2" transform="rotate(-90 13.6 105.2)">12</text>
<text x="18.7" y="105.1" transform="rotate(-90 18.7 105.1)">11</text>
<text x="56.1" y="103.5">74LS373</text>
<text x="94.2" y="103.5">74LS373</text>
<text x="167.2" y="104.5" transform="rotate(-90 167.2 104.5)">CLK</text>
<text x="169.8" y="103.5" transform="rotate(-90 169.8 103.5)">OE</text>
<text x="174.8" y="103" transform="rotate(-90 174.8 103)">D7</text>
<text x="177.4" y="103" transform="rotate(-90 177.4 103)">D6</text>
<text x="178.1" y="107.3">74LS374</text>
<text x="179.9" y="103" transform="rotate(-90 179.9 103)">D5</text>
<text x="182.5" y="103" transform="rotate(-90 182.5 103)">D4</text>
<text x="185" y="103" transform="rotate(-90 185 103)">D3</text>
<text x="187.5" y="103" transform="rotate(-90 187.5 103)">D2</text>
<text x="190.1" y="103" transform="rotate(-90 190.1 103)">D1</text>
<text x="192.6" y="103" transform="rotate(-90 192.6 103)">D0</text>
<text x="208.5" y="106">74LS373</text>
<text x="50.4" y="109.2" transform="rotate(-90 50.4 109.2)">D0</text>
<text x="52.9" y="109.2" transform="rotate(-90 52.9 109.2)">D1</text>
<text x="55.5" y="109.2" transform="rotate(-90 55.5 109.2)">D2</text>
<text x="58" y="109.2" transform="rotate(-90 58 109.2)">D3</text>
<text x="60.5" y="109.2" transform="rotate(-90 60.5 109.2)">D4</text>
<text x="63.1" y="109.2" transform="rotate(-90 63.1 109.2)">D5</text>
<text x="65.6" y="109.2" transform="rotate(-90 65.6 109.2)">D6</text>
<text x="68.2" y="109.2" transform="rotate(-90 68.2 109.2)">D7</text>
<text x="73.2" y="109.2" transform="rotate(-90 73.2 109.2)">OE</text>
<text x="75.8" y="109.2" transform="rotate(-90 75.8 109.2)">LE</text>
<text x="88.5" y="109.2" transform="rotate(-90 88.5 109.2)">D0</text>
<text x="91" y="109.2" transform="rotate(-90 91 109.2)">D1</text>
<text x="93.6" y="109.2" transform="rotate(-90 93.6 109.2)">D2</text>
<text x="96.1" y="109.2" transform="rotate(-90 96.1 109.2)">D3</text>
<text x="98.6" y="109.2" transform="rotate(-90 98.6 109.2)">D4</text>
<text x="101.2" y="109.2" transform="rotate(-90 101.2 109.2)">D5</text>
<text x="103.7" y="109.2" transform="rotate(-90 103.7 109.2)">D6</text>
<text x="106.3" y="109.2" transform="rotate(-90 106.3 109.2)">D7</text>
<text x="111.3" y="109.2" transform="rotate(-90 111.3 109.2)">OE</text>
<text x="113.9" y="109.2" transform="rotate(-90 113.9 109.2)">LE</text>
<text x="174.8" y="113" transform="rotate(-90 174.8 113)">Q7</text>
<text x="177.4" y="113" transform="rotate(-90 177.4 113)">Q6</text>
<text x="179.9" y="113" transform="rotate(-90 179.9 113)">Q5</text>
<text x="182.5" y="113" transform="rotate(-90 182.5 113)">Q4</text>
<text x="185" y="113" transform="rotate(-90 185 113)">Q3</text>
<text x="187.5" y="113" transform="rotate(-90 187.5 113)">Q2</text>
<text x="190.1" y="113" transform="rotate(-90 190.1 113)">Q1</text>
<text x="192.6" y="113" transform="rotate(-90 192.6 113)">Q0</text>
<text x="202.8" y="111.8" transform="rotate(-90 202.8 111.8)">D0</text>
<text x="205.3" y="111.8" transform="rotate(-90 205.3 111.8)">D1</text>
<text x="207.9" y="111.8" transform="rotate(-90 207.9 111.8)">D2</text>
<text x="210.4" y="111.8" transform="rotate(-90 210.4 111.8)">D3</text>
<text x="212.9" y="111.8" transform="rotate(-90 212.9 111.8)">D4</text>
<text x="215.5" y="111.8" transform="rotate(-90 215.5 111.8)">D5</text>
<text x="218" y="111.8" transform="rotate(-90 218 111.8)">D6</text>
<text x="220.6" y="111.8" transform="rotate(-90 220.6 111.8)">D7</text>
<text x="225.6" y="111.8" transform="rotate(-90 225.6 111.8)">OE</text>
<text x="228.2" y="111.8" transform="rotate(-90 228.2 111.8)">LE</text>
<text x="49.2" y="114.2" transform="rotate(-90 49.2 114.2)">3</text>
<text x="51.7" y="114.2" transform="rotate(-90 51.7 114.2)">4</text>
<text x="54.3" y="114.2" transform="rotate(-90 54.3 114.2)">7</text>
<text x="56.8" y="114.2" transform="rotate(-90 56.8 114.2)">8</text>
<text x="59.3" y="115.4" transform="rotate(-90 59.3 115.4)">13</text>
<text x="61.8" y="115.4" transform="rotate(-90 61.8 115.4)">14</text>
<text x="64.4" y="115.4" transform="rotate(-90 64.4 115.4)">17</text>
<text x="66.9" y="115.4" transform="rotate(-90 66.9 115.4)">18</text>
<text x="72" y="114.2" transform="rotate(-90 72 114.2)">1</text>
<text x="74.6" y="115.2" transform="rotate(-90 74.6 115.2)">11</text>
<text x="87.3" y="114.2" transform="rotate(-90 87.3 114.2)">3</text>
<text x="89.8" y="114.2" transform="rotate(-90 89.8 114.2)">4</text>
<text x="92.4" y="114.2" transform="rotate(-90 92.4 114.2)">7</text>
<text x="94.9" y="114.2" transform="rotate(-90 94.9 114.2)">8</text>
<text x="97.4" y="115.4" transform="rotate(-90 97.4 115.4)">13</text>
<text x="100" y="115.4" transform="rotate(-90 100 115.4)">14</text>
<text x="102.5" y="115.4" transform="rotate(-90 102.5 115.4)">17</text>
<text x="105.1" y="115.4" transform="rotate(-90 105.1 115.4)">18</text>
<text x="110.1" y="114.2" transform="rotate(-90 110.1 114.2)">1</text>
<text x="112.7" y="115.2" transform="rotate(-90 112.7 115.2)">11</text>
<text x="122" y="119">5V</text>
<text x="173.6" y="119.2" transform="rotate(-90 173.6 119.2)">19</text>
<text x="176.2" y="119.2" transform="rotate(-90 176.2 119.2)">16</text>
<text x="178.7" y="119.2" transform="rotate(-90 178.7 119.2)">15</text>
<text x="181.3" y="119.2" transform="rotate(-90 181.3 119.2)">12</text>
<text x="183.8" y="118" transform="rotate(-90 183.8 118)">9</text>
<text x="186.3" y="118" transform="rotate(-90 186.3 118)">6</text>
<text x="188.9" y="118" transform="rotate(-90 188.9 118)">5</text>
<text x="191.4" y="118" transform="rotate(-90 191.4 118)">2</text>
<text x="201.6" y="116.8" transform="rotate(-90 201.6 116.8)">3</text>
<text x="204.1" y="116.8" transform="rotate(-90 204.1 116.8)">4</text>
<text x="206.7" y="116.8" transform="rotate(-90 206.7 116.8)">7</text>
<text x="209.2" y="116.8" transform="rotate(-90 209.2 116.8)">8</text>
<text x="211.7" y="117.9" transform="rotate(-90 211.7 117.9)">13</text>
<text x="214.3" y="117.9" transform="rotate(-90 214.3 117.9)">14</text>
<text x="216.8" y="117.9" transform="rotate(-90 216.8 117.9)">17</text>
<text x="219.4" y="117.9" transform="rotate(-90 219.4 117.9)">18</text>
<text x="224.4" y="116.8" transform="rotate(-90 224.4 116.8)">1</text>
<text x="227" y="117.8" transform="rotate(-90 227 117.8)">11</text>
<text x="3.9" y="120.2">WE</text>
<text x="122" y="124">OCAS</text>
<text x="14.8" y="127.1" transform="rotate(-90 14.8 127.1)">5V</text>
<text x="122" y="126.6">ORAS</text>
<text x="167.2" y="127.1" transform="rotate(-90 167.2 127.1)">5V</text>
<text x="13.6" y="141" transform="rotate(-90 13.6 141)">1</text>
<text x="16.2" y="141" transform="rotate(-90 16.2 141)">19</text>
<text x="21.2" y="141" transform="rotate(-90 21.2 141)">9</text>
<text x="23.8" y="141" transform="rotate(-90 23.8 141)">8</text>
<text x="26.3" y="141" transform="rotate(-90 26.3 141)">7</text>
<text x="28.9" y="141" transform="rotate(-90 28.9 141)">6</text>
<text x="31.4" y="141" transform="rotate(-90 31.4 141)">5</text>
<text x="33.9" y="141" transform="rotate(-90 33.9 141)">4</text>
<text x="36.5" y="141" transform="rotate(-90 36.5 141)">3</text>
<text x="39" y="141" transform="rotate(-90 39 141)">2</text>
<text x="49.2" y="141" transform="rotate(-90 49.2 141)">3</text>
<text x="51.7" y="141" transform="rotate(-90 51.7 141)">2</text>
<text x="54.3" y="141" transform="rotate(-90 54.3 141)">6</text>
<text x="56.8" y="141" transform="rotate(-90 56.8 141)">7</text>
<text x="61.9" y="141" transform="rotate(-90 61.9 141)">12</text>
<text x="64.4" y="141" transform="rotate(-90 64.4 141)">13</text>
<text x="87.3" y="141" transform="rotate(-90 87.3 141)">3</text>
<text x="89.8" y="141" transform="rotate(-90 89.8 141)">2</text>
<text x="92.4" y="141" transform="rotate(-90 92.4 141)">6</text>
<text x="94.9" y="141" transform="rotate(-90 94.9 141)">7</text>
<text x="100" y="141" transform="rotate(-90 100 141)">12</text>
<text x="102.5" y="141" transform="rotate(-90 102.5 141)">13</text>
<text x="17.4" y="147.8" transform="rotate(-90 17.4 147.8)">CE</text>
<text x="22.4" y="147.4" transform="rotate(-90 22.4 147.4)">A7</text>
<text x="24.9" y="147.4" transform="rotate(-90 24.9 147.4)">A6</text>
<text x="27.5" y="147.4" transform="rotate(-90 27.5 147.4)">A5</text>
<text x="30" y="147.4" transform="rotate(-90 30 147.4)">A4</text>
<text x="32.6" y="147.4" transform="rotate(-90 32.6 147.4)">A3</text>
<text x="35.1" y="147.4" transform="rotate(-90 35.1 147.4)">A2</text>
<text x="37.6" y="147.4" transform="rotate(-90 37.6 147.4)">A1</text>
<text x="40.2" y="147.4" transform="rotate(-90 40.2 147.4)">A0</text>
<text x="50.4" y="147.6" transform="rotate(-90 50.4 147.6)">Q0</text>
<text x="52.9" y="147.6" transform="rotate(-90 52.9 147.6)">Q1</text>
<text x="55.5" y="147.6" transform="rotate(-90 55.5 147.6)">Q2</text>
<text x="58" y="147.6" transform="rotate(-90 58 147.6)">Q3</text>
<text x="63.1" y="149.2" transform="rotate(-90 63.1 149.2)">TCU</text>
<text x="65.6" y="149.2" transform="rotate(-90 65.6 149.2)">TCD</text>
<text x="88.5" y="147.6" transform="rotate(-90 88.5 147.6)">Q0</text>
<text x="91" y="147.6" transform="rotate(-90 91 147.6)">Q1</text>
<text x="93.6" y="147.6" transform="rotate(-90 93.6 147.6)">Q2</text>
<text x="96.1" y="147.6" transform="rotate(-90 96.1 147.6)">Q3</text>
<text x="101.2" y="149.2" transform="rotate(-90 101.2 149.2)">TCU</text>
<text x="103.7" y="149.2" transform="rotate(-90 103.7 149.2)">TCD</text>
<text x="166" y="146.1" transform="rotate(-90 166 146.1)">1</text>
<text x="168.6" y="146.1" transform="rotate(-90 168.6 146.1)">19</text>
<text x="173.6" y="146.1" transform="rotate(-90 173.6 146.1)">9</text>
<text x="176.2" y="146.1" transform="rotate(-90 176.2 146.1)">8</text>
<text x="178.7" y="146.1" transform="rotate(-90 178.7 146.1)">7</text>
<text x="181.3" y="146.1" transform="rotate(-90 181.3 146.1)">6</text>
<text x="183.8" y="146.1" transform="rotate(-90 183.8 146.1)">5</text>
<text x="186.3" y="146.1" transform="rotate(-90 186.3 146.1)">4</text>
<text x="188.9" y="146.1" transform="rotate(-90 188.9 146.1)">3</text>
<text x="191.4" y="146.1" transform="rotate(-90 191.4 146.1)">2</text>
<text x="14.8" y="151.2" transform="rotate(-90 14.8 151.2)">AB/BA</text>
<text x="25.7" y="151.7">74LS245</text>
<text x="51.1" y="151.7">74LS193</text>
<text x="89.2" y="151.7">74LS193</text>
<text x="169.8" y="152.9" transform="rotate(-90 169.8 152.9)">CE</text>
<text x="174.8" y="152.5" transform="rotate(-90 174.8 152.5)">A7</text>
<text x="177.4" y="152.5" transform="rotate(-90 177.4 152.5)">A6</text>
<text x="179.9" y="152.5" transform="rotate(-90 179.9 152.5)">A5</text>
<text x="182.5" y="152.5" transform="rotate(-90 182.5 152.5)">A4</text>
<text x="185" y="152.5" transform="rotate(-90 185 152.5)">A3</text>
<text x="187.5" y="152.5" transform="rotate(-90 187.5 152.5)">A2</text>
<text x="190.1" y="152.5" transform="rotate(-90 190.1 152.5)">A1</text>
<text x="192.6" y="152.5" transform="rotate(-90 192.6 152.5)">A0</text>
<text x="22.4" y="157.5" transform="rotate(-90 22.4 157.5)">B7</text>
<text x="25" y="157.5" transform="rotate(-90 25 157.5)">B6</text>
<text x="27.5" y="157.5" transform="rotate(-90 27.5 157.5)">B5</text>
<text x="30.1" y="157.5" transform="rotate(-90 30.1 157.5)">B4</text>
<text x="32.6" y="157.5" transform="rotate(-90 32.6 157.5)">B3</text>
<text x="35.1" y="157.5" transform="rotate(-90 35.1 157.5)">B2</text>
<text x="37.7" y="157.5" transform="rotate(-90 37.7 157.5)">B1</text>
<text x="40.2" y="157.5" transform="rotate(-90 40.2 157.5)">B0</text>
<text x="50.4" y="157.5" transform="rotate(-90 50.4 157.5)">D0</text>
<text x="52.9" y="157.5" transform="rotate(-90 52.9 157.5)">D1</text>
<text x="55.5" y="157.5" transform="rotate(-90 55.5 157.5)">D2</text>
<text x="58" y="157.5" transform="rotate(-90 58 157.5)">D3</text>
<text x="63.1" y="157.5" transform="rotate(-90 63.1 157.5)">UP</text>
<text x="65.6" y="157.5" transform="rotate(-90 65.6 157.5)">DN</text>
<text x="68.2" y="157.5" transform="rotate(-90 68.2 157.5)">PL</text>
<text x="70.7" y="157.5" transform="rotate(-90 70.7 157.5)">MR</text>
<text x="88.5" y="157.5" transform="rotate(-90 88.5 157.5)">D0</text>
<text x="91" y="157.5" transform="rotate(-90 91 157.5)">D1</text>
<text x="93.6" y="157.5" transform="rotate(-90 93.6 157.5)">D2</text>
<text x="96.1" y="157.5" transform="rotate(-90 96.1 157.5)">D3</text>
<text x="101.2" y="157.5" transform="rotate(-90 101.2 157.5)">UP</text>
<text x="103.7" y="157.5" transform="rotate(-90 103.7 157.5)">DN</text>
<text x="106.3" y="157.5" transform="rotate(-90 106.3 157.5)">PL</text>
<text x="108.8" y="157.5" transform="rotate(-90 108.8 157.5)">MR</text>
<text x="167.2" y="156.3" transform="rotate(-90 167.2 156.3)">AB/BA</text>
<text x="178.1" y="156.8">74LS245</text>
<text x="21.2" y="163.5" transform="rotate(-90 21.2 163.5)">11</text>
<text x="23.8" y="163.6" transform="rotate(-90 23.8 163.6)">12</text>
<text x="26.3" y="163.6" transform="rotate(-90 26.3 163.6)">13</text>
<text x="28.8" y="163.6" transform="rotate(-90 28.8 163.6)">14</text>
<text x="31.4" y="163.6" transform="rotate(-90 31.4 163.6)">15</text>
<text x="33.9" y="163.6" transform="rotate(-90 33.9 163.6)">16</text>
<text x="36.5" y="163.6" transform="rotate(-90 36.5 163.6)">17</text>
<text x="39" y="163.6" transform="rotate(-90 39 163.6)">18</text>
<text x="49.2" y="163.6" transform="rotate(-90 49.2 163.6)">15</text>
<text x="51.7" y="162.5" transform="rotate(-90 51.7 162.5)">1</text>
<text x="54.3" y="163.6" transform="rotate(-90 54.3 163.6)">10</text>
<text x="56.8" y="162.5" transform="rotate(-90 56.8 162.5)">9</text>
<text x="61.9" y="162.5" transform="rotate(-90 61.9 162.5)">5</text>
<text x="64.4" y="162.5" transform="rotate(-90 64.4 162.5)">4</text>
<text x="66.9" y="163.5" transform="rotate(-90 66.9 163.5)">11</text>
<text x="69.5" y="163.6" transform="rotate(-90 69.5 163.6)">14</text>
<text x="87.3" y="163.6" transform="rotate(-90 87.3 163.6)">15</text>
<text x="89.8" y="162.5" transform="rotate(-90 89.8 162.5)">1</text>
<text x="92.4" y="163.6" transform="rotate(-90 92.4 163.6)">10</text>
<text x="94.9" y="162.5" transform="rotate(-90 94.9 162.5)">9</text>
<text x="100" y="162.5" transform="rotate(-90 100 162.5)">5</text>
<text x="102.5" y="162.5" transform="rotate(-90 102.5 162.5)">4</text>
<text x="105.1" y="163.5" transform="rotate(-90 105.1 163.5)">11</text>
<text x="107.6" y="163.6" transform="rotate(-90 107.6 163.6)">14</text>
<text x="174.8" y="162.6" transform="rotate(-90 174.8 162.6)">B7</text>
<text x="177.4" y="162.6" transform="rotate(-90 177.4 162.6)">B6</text>
<text x="179.9" y="162.6" transform="rotate(-90 179.9 162.6)">B5</text>
<text x="182.5" y="162.6" transform="rotate(-90 182.5 162.6)">B4</text>
<text x="185" y="162.6" transform="rotate(-90 185 162.6)">B3</text>
<text x="187.5" y="162.6" transform="rotate(-90 187.5 162.6)">B2</text>
<text x="190.1" y="162.6" transform="rotate(-90 190.1 162.6)">B1</text>
<text x="192.6" y="162.6" transform="rotate(-90 192.6 162.6)">B0</text>
<text x="130.9" y="171">ADDR</text>
<text x="143.6" y="171">CK UP</text>
<text x="173.6" y="168.6" transform="rotate(-90 173.6 168.6)">11</text>
<text x="176.2" y="168.7" transform="rotate(-90 176.2 168.7)">12</text>
<text x="178.7" y="168.7" transform="rotate(-90 178.7 168.7)">13</text>
<text x="181.3" y="168.7" transform="rotate(-90 181.3 168.7)">14</text>
<text x="183.8" y="168.7" transform="rotate(-90 183.8 168.7)">15</text>
<text x="186.3" y="168.7" transform="rotate(-90 186.3 168.7)">16</text>
<text x="188.9" y="168.7" transform="rotate(-90 188.9 168.7)">17</text>
<text x="191.4" y="168.7" transform="rotate(-90 191.4 168.7)">18</text>
<text x="224.8" y="171">DATA</text>
</g>
</svg>
